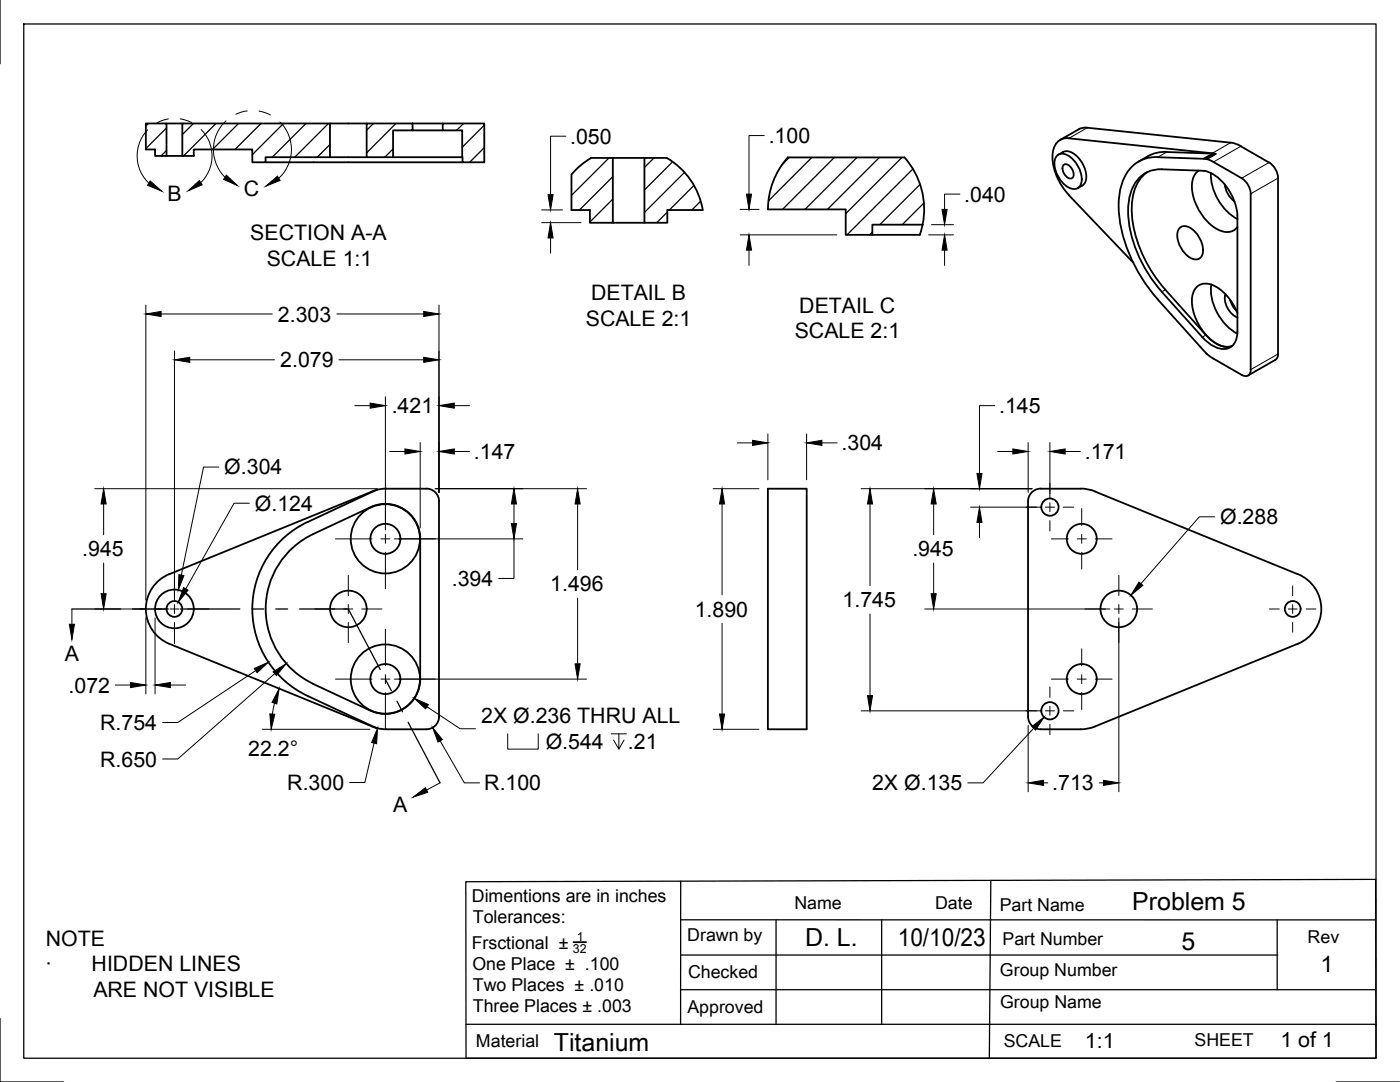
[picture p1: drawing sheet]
<svg xmlns="http://www.w3.org/2000/svg" width="279mm" height="216mm" viewBox="0 0 279 216" stroke-linecap="round" stroke-linejoin="round" font-family="sans-serif">
<!-- layer: Visible -->
<g fill="none" stroke="#000" stroke-width=".36">
<path d="M29.1 24.6h4.1v6.5h-2.3v-1.3h-1.8zM33.2 24.6h3.2M33.2 31.1h3.2M36.4 24.6h29.4v6.8h-12.8v1h-2.6v-2.6h-11.7v1.3h-2.3zM53 32.4h39.3M65.8 31.4h7.4M65.8 24.6h7.4M73.2 24.6h9.1v1.4h-3.9v5.4h-5.2zM78.4 31.4h13.8M82.3 24.6h6M82.3 26h6M88.3 24.6h8.3v7.8h-4.3l-.1-6.4h-3.9z"/>
<path d="M117.9 31.5h4.4v13h-4.6v-2.6h-3.7v-7.1M117.9 31.5l-1.8 1.3-2 2M122.3 31.5h6.3M133.1 31.5h-4.5v13h4.6v-2.6h7.1a14.9 14.9 0 0 0-7.2-10.4M180.5 31.4h-23.3a15.7 15.7 0 0 0-4 10.4h15.6v5.1h5.3v-2.1h10l-.5 2.1h-9.5M180.5 31.4a15.6 15.6 0 0 1 3.6 13.4M211 31a2.45 2.45 0 0 1 3.2 .9 5.1 5.1 0 0 1 1.4 5.1 1.61 1.61 0 0 1-2.4 .4 5.8 5.8 0 0 1-2.7-5.5zM211.2 30.9a2.49 2.49 0 0 1 3.8 .3 5.5 5.5 0 0 1 1.7 5l-.7 .8-.9 .5M212.3 32.9a1.36 1.36 0 0 1 1.8 1 1.21 1.21 0 0 1-.3 1.7 1.94 1.94 0 0 1-1.5-2.7zM213.3 38.9l12.8 13.4M215.2 25.8l-3.6 2.1M215.3 25.8l.6-.3h1.1l28.6 3"/>
<path d="M228.9 34.4a8.1 8.1 0 0 0-3 6.5 25.2 25.2 0 0 0 6.7 16.9l8.1 9M229 31.2l-1.8 1.1M231.1 31.4l9.7 .4M231.1 31.3a7 7 0 0 0-7.3 5.6 22.2 22.2 0 0 0 2.2 15.2l2.2 4 2.9 3.6M232.9 30.3l9.1 .3M232.9 30.3l-1.8 .1-2.1 .8M239.3 34a4 4 0 0 0-1.3 4.4 10.4 10.4 0 0 0 5.7 7.7 2.68 2.68 0 0 0 3.3-.8M240.2 34.1l-8.3-.3a6.1 6.1 0 0 0-6.3 4.8 19.5 19.5 0 0 0 2.3 13.7l1.4 2.5 1.6 2.3 9 10.2a5.8 5.8 0 0 0 4.8 2.3 3 3 0 0 0 2.3-3.5M240.2 31.7l1.8-1.1 .5 .1-1.8 1M240.2 34.1a9 9 0 0 1 6.1 5.9l.4 1.5 .3 1.4v23.2M240.8 31.7l1 .4 6 3.5a3.9 3.9 0 0 1 1.8 3.1v35.1a1.1 1.1 0 0 1-.5 1.1 1.1 1.1 0 0 1-1.3-.1l-5.6-3.2-1.4-1-9.7-10.8M241.7 34.5a10.5 10.5 0 0 0 5.3 9.2"/>
<path d="M242.5 30.7l-1.7 1.1M242.6 30.7l-29.3-3.1a2.84 2.84 0 0 0-3.2 2.9 11.3 11.3 0 0 0 3.2 8.4M244.4 36.8l.5 1.6 .7 1 .8 .8M245.6 28.5l.8 .1 1.2 .6M247.6 29.2l5.7 3.2a4 4 0 0 1 1.8 3.1v35.1a1.23 1.23 0 0 1-.6 1.2l-5.4 3.1M122.3 44.5h6.3M235.5 45.4a2.31 2.31 0 0 1 3 .9 4.8 4.8 0 0 1 1.3 4.8 1.77 1.77 0 0 1-2.8 0 5.5 5.5 0 0 1-2-4.8zM241.8 56.8a10.3 10.3 0 0 0 5.2 9.8M244.6 58.7a4.3 4.3 0 0 0 2.4 4.7M245.5 59.8l.4 1 .9 1.3M240.7 66.9a5.3 5.3 0 0 0 5.1 2.2M247 62.4a9.2 9.2 0 0 0-5.9-5.8 2.66 2.66 0 0 0-3.2 2.6 10.4 10.4 0 0 0 5.4 9.6 3.3 3.3 0 0 0 2.7 .2"/>
<path d="M74.2 98.1l-40.4 16.5a7.5 7.5 0 0 0-4.7 6.9 7.5 7.5 0 0 0 4.7 7l41.4 16.8M74.2 98.1l1.4-.4 1.1-.2h8.4a2.52 2.52 0 0 1 2.5 2.6v42.9a2.55 2.55 0 0 1-2.5 2.5h-8l-1.9-.2M75.2 97.8l-13.8 6.4M153.2 97.5h7.8v48h-7.8zM218.5 98.1l40.5 16.5M218.6 98.1l-2.4-.6h-8.5a2.51 2.51 0 0 0-2.5 2.5v43a2.55 2.55 0 0 0 2.5 2.5h8.5l2.4-.5M61.4 104.1a19.2 19.2 0 0 0-11 17.4 19.2 19.2 0 0 0 11 17.4l13.8 6.4M259 114.6a7.5 7.5 0 0 1 4.7 6.9 7.5 7.5 0 0 1-4.7 7M62.5 136.5a16.5 16.5 0 0 1-9.5-15 16.5 16.5 0 0 1 9.5-14.9l11.8-5.6a7 7 0 0 1 9.6 6.1v28.4a7 7 0 0 1-9.9 6.3l-11.5-5.3M259 128.5l-40.5 16.4"/>
<circle cx="76.9" cy="107.5" r="6.9"/>
<circle cx="76.9" cy="107.5" r="3"/>
<circle cx="209.5" cy="101.2" r="1.73"/>
<circle cx="215.9" cy="107.5" r="3"/>
<circle cx="34.8" cy="121.5" r="3.9"/>
<circle cx="34.8" cy="121.5" r="1.58"/>
<circle cx="69.5" cy="121.5" r="3.7"/>
<circle cx="76.9" cy="135.5" r="6.9"/>
<circle cx="76.9" cy="135.5" r="3"/>
<circle cx="215.9" cy="135.5" r="3"/>
<circle cx="223.3" cy="121.5" r="3.7"/>
<circle cx="258" cy="121.5" r="1.58"/>
<circle cx="209.5" cy="141.8" r="1.73"/>
</g>
<!-- layer: Visible Narrow -->
<path d="M217 25.5l-3.7 2.1M232.9 30.3l-1.8 1.1M245.6 28.5l-3.7 2.1M247.6 29.2l-5.4 3.1M253.3 32.4l-5.5 3.2M255.1 35.5l-5.5 3.2M232.6 57.8l-.7 .4M240.7 66.8l-.8 .5M255.1 70.6l-5.5 3.2" fill="none" stroke="#000" stroke-width=".2"/>
<!-- layer: Titleblock -->
<path d="M93 175.9l181.5-.4 .1 35.7h-181.6zM135.8 175.8v28.6M197.7 175.7l-.3 35.5M135.8 190.6h119.2M135.8 197.5h138.6M135.8 183.5l138.6 .1M154.9 183.6v20.8M176 183.6v20.8M254.9 183.6v13.9M93 204.4h181.6" fill="none" stroke="#000" stroke-width=".25"/>
<path d="M114.4 188h2.6" fill="none" stroke="#000" stroke-width=".36"/>
<!-- layer: Border -->
<path d="M0 0v12.7M4.7 4.8h269.9v206.4h-269.9zM0 203.2v12.7h12.7M266.7 215.9h12.7" fill="none" stroke="#000" stroke-width=".25"/>
<!-- layer: FD_Dimensions -->
<g fill="none" stroke="#000" stroke-width=".2">
<path d="M112.9 27.2h-3v11.6M152.5 27.1h-3v11.6M191.6 38.7h-3.1v3.1M108.1 44.4h7.9M108.1 41.9h4.2M109.9 47.5v3M147.7 46.9h19.3M147.7 41.8h3.8M149.5 49.9v3.1M185.3 46.9h5M185.9 44.8h4.4M188.5 49.9v3.1"/>
<path d="M29.1 60.9v58.8M32.2 62.7h22.1M34.8 70v49.7M37.9 71.8h16.9M67.2 62.7h17.4M67.6 71.8h17M76.9 79.2v26.5M87.6 60.9v37.4M18.9 97.5h56.4M43.7 93.2h-3.1l-4.4 21.5M70.8 80.9h3.1M77.8 90.1h3"/>
<path d="M83.9 88.3v17M86.8 97.5h30.3M90.7 90.1h3M90.7 80.9h3M142.3 97.5h9.2M147.2 88.4h3M153.2 86.6v9.1M161 86.6v9.1M164 88.4h3.1M171.9 97.5h34.1M198.5 80.9h-3v13.6M199.1 90.1h3"/>
<path d="M205.2 88.3v10M209.5 88.3v11.1M212.6 90.1h3M20.7 100.6v6.1M20.7 112.4v6.1M49.8 100.4h-3.1l-9.6 17.1M78.7 107.5h25.7M102.6 107.5v7.9h-3.1M102.6 100.6v3.9M115.3 100.6v13.1M115.3 119.3v13.2M144.1 100.6v18.1"/>
<path d="M173.6 100.6v16.3M186.3 100.6v6.1M186.3 112.4v6.1M193.7 101.2h14.1M195.5 104.2v3.1M242.4 103.1h-3l-11.7 13.4M18.9 121.5h14.1M23 136.7h3.1M29.1 123.3v15.2M30.9 123.3v15.2M34 136.7h3M51 133.8l-15.5 10.4h-3.1"/>
<path d="M54.8 134.4l-19.3 17h-3.1M78.7 135.5h38.4M144.1 124.4v18.1M173.6 122.5v16.3M184.6 121.5h36.9M223.3 123.3v34.7M52.3 145.5h21.5M54.8 140.3l-.4 2.2M74.7 148.3l-1.9 7.8h-3M85.2 141l6.6 4.4h3.1M87.8 147.8l4.9 8.4h3M101.3 146.4v3.1h6.1v-3.1"/>
<path d="M122 146.4h3M123.5 146.4v3.1l-1.1-1.8M124.5 147.7l-1 1.8M142.3 145.5h9.2M171.9 141.8h35.9M205.2 144.8v13.2M206.3 145.3l-10.1 10.9h-3.1M208.2 156.2h.9M219.4 156.2h.8"/>
</g>
<g fill="#000" stroke="#000" stroke-width=".2">
<path d="M109.4 38.8h1l-.5 3.1zM149 38.7h1l-.5 3.1zM109.9 44.4l.5 3.1h-1zM149.5 46.9l.5 3h-1zM188.5 46.9l.5 3h-1zM188 41.8h1l-.5 3zM29.1 62.7l3.1-.6v1.1zM34.8 71.8l3.1-.5v1zM84.6 62.1l3 .6-3 .5zM84.6 71.3l3 .5-3 .5zM73.9 80.4l3 .5-3 .5zM80.8 89.6l3.1 .5-3.1 .5z"/>
<path d="M87.6 90.1l3.1-.5v1zM87.6 80.9l3.1-.5v1zM150.2 87.9l3 .5-3 .5zM161 88.4l3-.5v1zM195 94.5h1l-.5 3zM202.1 89.6l3.1 .5-3.1 .5zM209.5 90.1l3.1-.5v1zM20.2 118.5h1l-.5 3zM20.7 97.5l.5 3.1h-1zM35.7 114.7l1 .2-1.1 2.8zM36.6 117.2l.9 .6-1.9 2.3zM102.6 97.5l.5 3.1h-1z"/>
<path d="M102.1 104.5h1l-.5 3zM115.3 97.5l.5 3.1h-1zM144.1 97.5l.5 3.1h-1zM173.6 97.5l.5 3.1h-1zM186.3 97.5l.5 3.1h-1zM185.8 118.5h1l-.5 3zM195.5 101.2l.5 3h-1zM227.3 116.1l.8 .7-2.4 2zM26.1 136.2l3 .5-3 .5zM30.9 136.7l3.1-.5v1zM50.7 133.4l2.9-1.3-2.3 2.1zM54.5 134l2.6-1.6-1.9 2.4z"/>
<path d="M114.8 132.5h1l-.5 3zM173.1 138.8h1l-.5 3zM55.7 137.4l-.5 3.1-.9-.4zM53.8 142.5h1l-.7 3zM75.4 145.3l-.2 3.1-1-.2zM82.7 139.3l2.8 1.3-.6 .8zM86.3 145.2l2 2.4-.9 .5zM143.6 142.5h1l-.5 3zM205.9 145l2.5-1.9-1.7 2.6zM205.2 156.2l3-.5v1zM220.2 155.7l3.1 .5-3.1 .5z"/>
</g>
<!-- layer: Smart Centers -->
<g fill="none" stroke="#000" stroke-width=".2">
<path d="M76.9 97.6v7.2M209.5 96.4v2.1M34.8 114.6v4.3M67 107.5h7.2M69.5 114.8v4.1M76 107.5h1.8M76.9 106.6v1.8M76.9 110.2v7.3M79.6 107.5h7.3M204.8 101.2h2.1M208.6 101.2h1.8M209.5 100.3v1.8"/>
<path d="M209.5 103.9v2.1M209.8 107.5h3.4M212.2 101.2h2.1M215 107.5h1.8M215.9 101.5v3.3M215.9 106.6v1.8M215.9 110.2v3.4M218.6 107.5h3.3M223.3 114.8v4.1M258 116.9v2M27.9 121.5h4.2M33.9 121.5h1.8"/>
<path d="M34.8 120.6v1.8M34.8 124.2v4.2M37.5 121.5h4.2M62.8 121.5h4M67 135.5h7.2M68.6 121.5h1.8M69.5 120.6v1.8M69.5 124.2v4M72.2 121.5h4M76 135.5h1.8M76.9 125.6v7.2M76.9 134.6v1.8"/>
<path d="M76.9 138.2v7.3M79.6 135.5h7.3M209.5 137.1v2M209.8 135.5h3.4M215 135.5h1.8M215.9 129.5v3.3M215.9 134.6v1.8M215.9 138.2v3.4M216.6 121.5h4M218.6 135.5h3.3M222.4 121.5h1.8M223.3 120.6v1.8"/>
<path d="M223.3 124.2v4M226 121.5h4M253.4 121.5h1.9M257.1 121.5h1.8M258 120.6v1.8M258 124.2v2M260.7 121.5h1.9M204.8 141.8h2.1M208.6 141.8h1.8M209.5 140.9v1.8M209.5 144.5v2.1M212.2 141.8h2.1"/>
</g>
<!-- layer: Hatching -->
<g fill="none" stroke="#000" stroke-width=".25">
<path d="M29.6 24.7l-.5 .5M33.2 25.5l-4.1 4.2M33.2 30l-1 1.1M38.6 24.7l-2.2 2.2M43.1 24.7l-6.5 6.4M47.6 24.7l-5.2 5.1M52.1 24.7l-5.2 5.1M56.6 24.7l-6.2 6.2M61 24.7l-6.7 6.7M65.5 24.7l-6.7 6.7M65.8 28.8l-2.5 2.6M74.5 24.7l-1.3 1.3"/>
<path d="M78.4 29.7l-1.6 1.7M79 24.7l-5.8 5.8M82.3 25.8l-.2 .2M92.5 24.7l-1.4 1.3M96.6 25l-4.4 4.4M96.6 29.5l-2.9 2.9M121.5 31.5l-7.5 7.5M122.3 35.2l-6.6 6.7M122.3 39.7l-4.6 4.6M130.5 31.5l-1.9 1.9M134.2 32.3l-5.6 5.6M136.6 34.4l-8 8"/>
<path d="M138.5 37l-4.9 4.9M157.5 31.4l-1.5 1.6M162 31.4l-8.6 8.7M166.5 31.4l-10.3 10.4M171 31.4l-10.3 10.4M175.5 31.4l-10.4 10.4M180 31.4l-11.2 11.2M182.2 33.7l-13.2 13.2M183.6 36.8l-8 8M122.3 44.2l-.2 .2M133.2 42.3l-2.1 2.1M139.8 40.2l-1.7 1.7"/>
<path d="M174.1 46.3l-.6 .6M184.4 40.5l-4.3 4.3"/>
</g>
<!-- layer: Section Lines -->
<path d="M14.4 121.5h9.7M26.5 121.5h2.3M31.2 121.5h2.4M36 121.5h11.9M50.3 121.5h2.3M55 121.5h2.4M59.8 121.5h9.7l6.4 12.1M77 135.7l1.1 2.1M79.2 139.9l1.1 2.1M81.4 144.1l6.4 12.1" fill="none" stroke="#000" stroke-width=".25"/>
<path d="M14.4 121.5v3.1M87.8 156.2l-2.7 1.4" fill="none" stroke="#000" stroke-width=".2"/>
<path d="M13.8 124.6h1.1l-.5 3zM82.4 159.1l2.5-1.9 .5 .9z" fill="#000" stroke="#000" stroke-width=".2"/>
<!-- layer: Detail Boundary -->
<path d="M29.5 25.9a7.5 7.5 0 0 0 .2 10.6M33.6 23.7l-2.3 .8M36 23.7l2.2 .7M40.1 25.8a7.4 7.4 0 0 1 0 10.6M45.1 24.1a7.8 7.8 0 0 0-.2 11.3M49.3 22.1l-1.1 .3-1.1 .4M51.7 22.2l1.2 .3 1.1 .4M55.9 24.3a7.7 7.7 0 0 1-.3 11.3" fill="none" stroke="#000" stroke-width=".2"/>
<path d="M30 36.1l2.3 2-2.9-1.1zM37.5 38.1l2.3-2.1 .5 .9zM45.2 34.9l2.2 2.1-2.8-1.2zM53 37.1l2.4-1.9 .5 .8z" fill="#000" stroke="#000" stroke-width=".2"/>
<g font-size="5">
<text x="226" y="181.6">Problem 5</text>
<text x="160.7" y="188.8">D. L.</text>
<text x="179.2" y="188.8">10/10/23</text>
<text x="235.8" y="189.5">5</text>
<text x="110.5" y="209.7">Titanium</text>
</g>
<text font-size="4.6" x="263.5" y="194">1</text>
<g font-size="4.3">
<text x="113.8" y="28.7">.050</text>
<text x="153.4" y="28.6">.100</text>
<text x="33.4" y="40.1">B</text>
<text x="48.7" y="39.1">C</text>
<text x="192.4" y="40.2">.040</text>
<text x="50" y="47.9">SECTION A-A</text>
<text x="53.2" y="53">SCALE 1:1</text>
<text x="118" y="59.9">DETAIL B</text>
<text x="55.5" y="64.2">2.303</text>
<text x="116.9" y="65">SCALE 2:1</text>
<text x="159.5" y="62.4">DETAIL C</text>
<text x="158.6" y="67.5">SCALE 2:1</text>
<text x="55.9" y="73.3">2.079</text>
<text x="78.2" y="82.5">.421</text>
<text x="199.4" y="82.4">.145</text>
<text x="168" y="89.9">.304</text>
<text x="44.8" y="94.7">Ø.304</text>
<text x="94.6" y="91.6">.147</text>
<text x="216.5" y="91.6">.171</text>
<text x="50.9" y="101.9">Ø.124</text>
<text x="243.5" y="104.6">Ø.288</text>
<text x="16.4" y="111">.945</text>
<text x="182.1" y="111">.945</text>
<text x="90.2" y="116.9">.394</text>
<text x="109.8" y="118">1.496</text>
<text x="138.7" y="123">1.890</text>
<text x="168.1" y="121.2">1.745</text>
<text x="12.9" y="131.9">A</text>
<text x="13.7" y="138.2">.072</text>
<text x="20" y="145.7">R.754</text>
<text x="96" y="144.3">2X Ø.236 THRU ALL</text>
<text x="108.9" y="149.5">Ø.544</text>
<text x="125.3" y="149.5">.21</text>
<text x="20" y="153">R.650</text>
<text x="49.6" y="150.8">22.2°</text>
<text x="57.3" y="157.6">R.300</text>
<text x="78.5" y="161.9">A</text>
<text x="96.6" y="157.7">R.100</text>
<text x="174.1" y="157.7">2X Ø.135</text>
<text x="210" y="157.7">.713</text>
<text x="9.2" y="188.7">NOTE</text>
<text x="9" y="193.8">·</text>
<text x="18.3" y="193.8">HIDDEN LINES</text>
<text x="18.6" y="199">ARE NOT VISIBLE</text>
<text x="216.5" y="209.2">1:1</text>
<text x="255.5" y="209">1 of 1</text>
</g>
<g font-size="3.5">
<text x="94.2" y="180">Dimentions are in inches</text>
<text x="94.4" y="184.2">Tolerances:</text>
<text x="158.5" y="181.4">Name</text>
<text x="186.6" y="181.3">Date</text>
<text x="199.5" y="181.8">Part Name</text>
<text x="94.1" y="189.3">Frsctional ±</text>
<text x="137.2" y="187.7">Drawn by</text>
<text x="200.1" y="188.6">Part Number</text>
<text x="261" y="188.1">Rev</text>
<text x="94.3" y="193.5">One Place ± .100</text>
<text x="94.4" y="197.8">Two Places ± .010</text>
<text x="137.3" y="195.1">Checked</text>
<text x="199.6" y="194.7">Group Number</text>
<text x="94.4" y="202">Three Places ± .003</text>
<text x="137.2" y="202">Approved</text>
<text x="199.6" y="201.1">Group Name</text>
<text x="95" y="208.9">Material</text>
<text x="200.3" y="208.9">SCALE</text>
<text x="238.4" y="208.7">SHEET</text>
</g>
<g font-size="2.5">
<text x="114.3" y="190.1">32</text>
<text x="115.1" y="187.7">1</text>
</g>
</svg>
